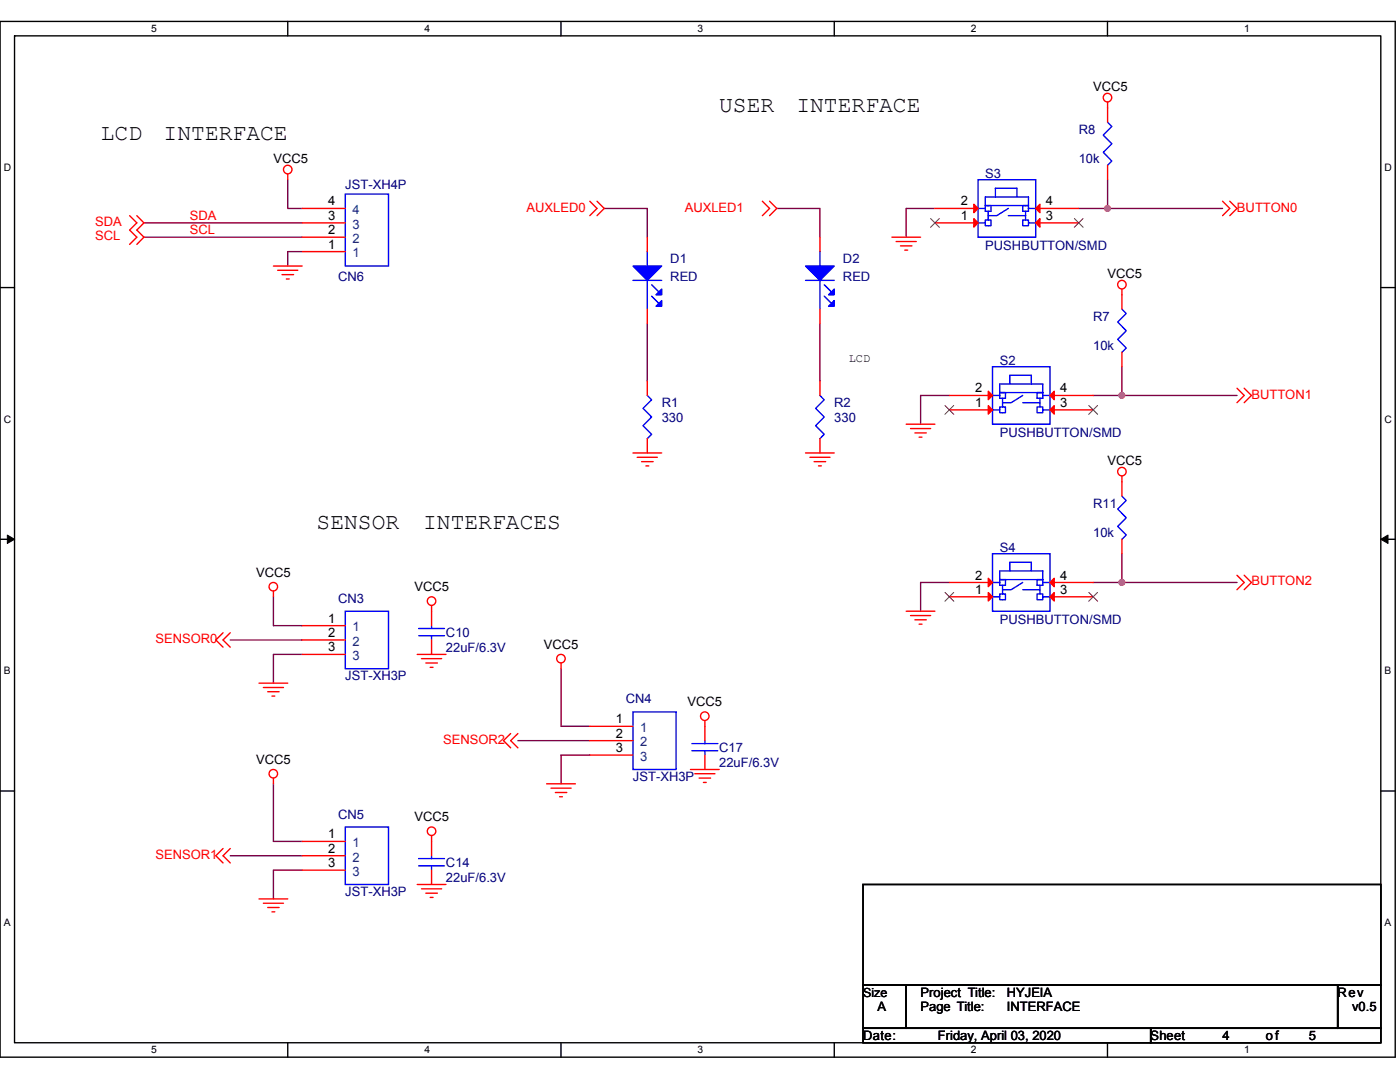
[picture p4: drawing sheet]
<svg xmlns="http://www.w3.org/2000/svg" width="279mm" height="216mm" viewBox="0 0 279 216" stroke-linecap="round" stroke-linejoin="round" font-family="sans-serif">
<path d="M0 4.3h278.4v206.6h-278.4zM2.9 7.2h272.7v200.9h-272.7z" fill="none" stroke="#000" stroke-width=".28"/>
<g fill="#fff">
<path d="M30.2 4.6h1.1v2.3h-1.1z"/>
<path d="M30.2 208.4h1.1v2.3h-1.1z"/>
</g>
<path d="M57.4 4.3v2.9M57.4 208.1v2.8" fill="none" stroke="#000" stroke-width=".28"/>
<g fill="#fff">
<path d="M84.7 4.6h1.1v2.3h-1.1z"/>
<path d="M84.7 208.4h1.1v2.3h-1.1z"/>
</g>
<path d="M112 4.3v2.9M112 208.1v2.8" fill="none" stroke="#000" stroke-width=".28"/>
<g fill="#fff">
<path d="M139.2 4.6h1.2v2.3h-1.2z"/>
<path d="M139.2 208.4h1.2v2.3h-1.2z"/>
</g>
<path d="M166.5 4.3v2.9M166.5 208.1v2.8" fill="none" stroke="#000" stroke-width=".28"/>
<g fill="#fff">
<path d="M193.8 4.6h1.1v2.3h-1.1z"/>
<path d="M193.8 208.4h1.1v2.3h-1.1z"/>
</g>
<path d="M221 4.3v2.9M221 208.1v2.8" fill="none" stroke="#000" stroke-width=".28"/>
<g fill="#fff">
<path d="M248.3 4.6h1.1v2.3h-1.1z"/>
<path d="M248.3 208.4h1.1v2.3h-1.1z"/>
<path d="M.7 32.3h1.5v2.2h-1.5z"/>
<path d="M276.3 32.3h1.5v2.2h-1.5z"/>
<path d="M.7 82.5h1.5v2.3h-1.5z"/>
<path d="M276.3 82.5h1.5v2.3h-1.5z"/>
</g>
<path d="M0 57.4h2.9M275.6 57.4h2.8" fill="none" stroke="#000" stroke-width=".28"/>
<g fill="#fff">
<path d="M.7 132.7h1.4v2.3h-1.4z"/>
<path d="M276.3 132.7h1.4v2.3h-1.4z"/>
</g>
<path d="M0 107.6h2.9M275.6 107.6h2.8" fill="none" stroke="#000" stroke-width=".28"/>
<path d="M1.5 106.8l1.4 .8-1.4 .8zM275.6 107.6l1.4-.8v1.6z" fill="#000" stroke="#000" stroke-width=".2"/>
<g fill="#fff">
<path d="M.7 182.9h1.4v2.3h-1.4z"/>
<path d="M276.3 182.9h1.4v2.3h-1.4z"/>
</g>
<path d="M0 157.8h2.9M275.6 157.8h2.8M172.2 176.5h103.4v20.1h-103.4zM172.2 196.6h8.6v8.6h-8.6zM180.8 196.6h86.2v8.6h-86.2zM267 196.6h8.6v8.6h-8.6zM172.2 205.2h57.4v2.9h-57.4zM229.6 205.2h46v2.9h-46z" fill="none" stroke="#000" stroke-width=".28"/>
<g fill="none" stroke="#800040" stroke-width=".28">
<path d="M57.4 35.9v5.7h2.9M221 35.9v5.7h23M28.7 44.5h31.6M28.7 47.3h31.6M60.3 50.2h-2.9v2.9M120.6 41.6h8.6v5.7M155 41.6h8.6v5.7M186.6 41.6h-5.8v5.7M215.3 41.6h5.7M129.2 64.6v11.4M163.6 64.6v11.4M189.5 78.9h-5.8v5.7"/>
<path d="M218.2 78.9h5.7M223.9 73.2v5.7M223.9 78.9h23M54.6 119.1v5.7h5.7M189.5 116.2h-5.8v5.8M218.2 116.2h5.7M223.9 110.5v5.7M223.9 116.2h23M46 127.7h14.3M60.3 130.6h-5.7v5.7M112 133.4v11.5h5.7M54.6 156.4v11.5h5.7"/>
<path d="M103.4 147.8h14.3M117.7 150.7h-5.7v5.7M46 170.8h14.3M60.3 173.6h-5.7v5.8"/>
</g>
<g fill="#f0f" stroke="#f0f" stroke-width=".28">
<circle cx="223.9" cy="116.2" r=".57"/>
<circle cx="223.9" cy="78.9" r=".57"/>
<circle cx="221" cy="41.6" r=".57"/>
</g>
<g fill="none" stroke="#f00" stroke-width=".28">
<path d="M57.4 34.7v1.2M221 20.4v4M221 33v2.9M25.9 43l1.4 1.5-1.4 1.4 1.4 1.4-1.4 1.5M27.3 43l1.4 1.5-1.4 1.4 1.4 1.4-1.4 1.5M54.6 53.1h5.7M55.4 53.9h4M56.3 54.8h2.3M57.1 55.7h.6M60.3 50.2h8.6M60.3 47.3h8.6M60.3 44.5h8.6"/>
<path d="M60.3 41.6h8.6M117.7 40.2l1.4 1.4-1.4 1.4M119.1 40.2l1.5 1.4-1.5 1.4M129.2 47.3v2.9M152.1 40.2l1.5 1.4-1.5 1.4M153.6 40.2l1.4 1.4-1.4 1.4M163.6 47.3v2.9M178 47.3h5.7M178.8 48.2h4.1M179.7 49.1h2.3M180.6 49.9h.5M186.6 44.5h8.6"/>
<path d="M186.6 41.6h8.6M206.7 44.5h8.6M206.7 41.6h8.6M223.9 57.7v4M244 40.2l1.4 1.4-1.4 1.4M245.4 40.2l1.5 1.4-1.5 1.4M129.2 76v2.9M129.2 61.7v2.9M163.6 76v2.9M163.6 61.7v2.9M189.5 78.9h8.6M209.5 78.9h8.7"/>
<path d="M223.9 70.3v2.9M246.9 77.5l1.4 1.4-1.4 1.4M248.3 77.5l1.4 1.4-1.4 1.4M126.3 90.4h5.8M127.2 91.2h4M128 92.1h2.3M128.9 93h.6M129.2 87.5v2.9M160.8 90.4h5.7M161.6 91.2h4.1M162.5 92.1h2.3M163.3 93h.6"/>
<path d="M163.6 87.5v2.9M180.8 84.6h5.8M181.7 85.5h4M182.6 86.4h2.3M183.4 87.2h.6M189.5 81.8h8.6M209.5 81.8h8.7M223.9 95v4M54.6 117.9v1.2M189.5 119.1h8.6M189.5 116.2h8.6M209.5 119.1h8.7"/>
<path d="M209.5 116.2h8.7M223.9 107.6v2.9M246.9 114.8l1.4 1.4-1.4 1.5M248.3 114.8l1.4 1.4-1.4 1.5M44.5 126.3l-1.4 1.4 1.4 1.4M46 126.3l-1.5 1.4 1.5 1.4M51.7 136.3h5.7M52.6 137.2h4M53.4 138h2.3M54.3 138.9h.5M60.3 124.8h8.6M60.3 127.7h8.6"/>
<path d="M60.3 130.6h8.6M83.3 130.6h5.7M84.1 131.4h4M85 132.3h2.3M85.9 133.2h.5M86.1 120.8v4M86.1 127.7v2.9M112 132.3v1.1M180.8 122h5.8M181.7 122.8h4M182.6 123.7h2.3M183.4 124.5h.6"/>
<path d="M54.6 155.3v1.1M101.9 146.4l-1.4 1.4 1.4 1.4M103.4 146.4l-1.5 1.4 1.5 1.4M109.1 156.4h5.7M110 157.3h4M110.8 158.1h2.3M111.7 159h.5M117.7 144.9h8.6M117.7 147.8h8.6M117.7 150.7h8.6M137.8 153.5h5.7M138.7 154.4h4"/>
<path d="M139.5 155.3h2.3M140.4 156.1h.5M140.7 143.8v4M140.7 150.7v2.8M44.5 169.3l-1.4 1.5 1.4 1.4M46 169.3l-1.5 1.5 1.5 1.4M51.7 179.4h5.7M60.3 167.9h8.6M60.3 170.8h8.6M60.3 173.6h8.6M83.3 176.5h5.7M84.1 177.4h4"/>
<path d="M85 178.2h2.3M85.9 179.1h.5M86.1 166.7v4.1M86.1 173.6v2.9M52.6 180.2h4M53.4 181.1h2.3M54.3 181.9h.5"/>
<circle cx="221" cy="19.5" r=".85"/>
<circle cx="57.4" cy="33.8" r=".85"/>
<circle cx="223.9" cy="56.8" r=".85"/>
<circle cx="223.9" cy="94.1" r=".85"/>
<circle cx="54.5" cy="117.1" r=".85"/>
<circle cx="86.1" cy="119.9" r=".85"/>
<circle cx="111.9" cy="131.4" r=".85"/>
<circle cx="54.5" cy="154.4" r=".85"/>
<circle cx="140.6" cy="142.9" r=".85"/>
<circle cx="86.1" cy="165.9" r=".85"/>
</g>
<g fill="none" stroke="#00f" stroke-width=".28">
<path d="M68.9 38.7h8.6v14.4h-8.6zM195.2 35.9h11.5v11.4h-11.5zM198.6 39.3v-1.7h4.3v1.7M221 24.4l.9 .8-1.7 1.8 1.7 1.7-1.7 1.7 1.7 1.7-.9 .9M126.3 55.9h5.8M129.2 50.2v2.9M129.2 55.9v5.8M130 56.8l1.5 1.5M130 59.1l1.5 1.4M160.8 55.9h5.7M163.6 50.2v2.9M163.6 55.9v5.8"/>
<path d="M164.5 56.8l1.4 1.5M164.5 59.1l1.4 1.4M195.2 41.6h1.4M196.6 41h8.7M196.6 41h1.2v1.2h-.6M196.6 41v.6M196.6 41.6v.6h.6M196.6 41v-1.7h8.7v1.7M197.2 43.9h-.6v.6h-1.4M197.2 43.9h.6v1.1h-1.2v-.5M197.2 42.2v1.7M201.2 43h3.5"/>
<path d="M201.2 41.6l-2.3 1.4h-1.7M204.7 42.2v1.7M205.3 41.6v.6h-.6M205.3 41v.6M205.3 41h-1.2v1.2h.6M205.3 44.5v.5h-1.2v-1.1h1.2v.6h1.4M205.3 41.6h1.4M129.2 78.9l.8 .9-1.7 1.7 1.7 1.7-1.7 1.7 1.7 1.8-.8 .8M163.6 78.9l.9 .9-1.7 1.7 1.7 1.7-1.7 1.7 1.7 1.8-.9 .8M198.1 73.2h11.4v11.4h-11.4zM198.1 78.9h1.4M199.5 78.3h8.6"/>
<path d="M199.5 78.3h1.2v1.2h-.6M199.5 78.3v.6M199.5 78.9v.6h.6M199.5 78.3v-1.7h8.6v1.7M200.1 79.5v1.7M201.5 76.6v-1.7h4.3v1.7M204.1 78.9l-2.3 1.4h-1.7M207.5 79.5v1.7M208.1 78.9v.6h-.6M208.1 78.3v.6M208.1 78.3h-1.1v1.2h.5M208.1 78.9h1.4"/>
<path d="M223.9 61.7l.9 .8-1.7 1.8 1.7 1.7-1.7 1.7 1.7 1.7-.9 .9M200.1 81.2h-.6v.6h-1.4M200.1 81.2h.6v1.2h-1.2v-.6M204.1 80.3h3.4M208.1 81.8v.6h-1.1v-1.2h1.1v.6h1.4M223.9 99l.9 .9-1.7 1.7 1.7 1.7-1.7 1.7 1.7 1.7-.9 .9M198.1 110.5h11.4v11.5h-11.4zM198.1 116.2h1.4M199.5 115.7h8.6M199.5 115.7h1.2v1.1h-.6M199.5 115.7v.5M199.5 116.2v.6h.6"/>
<path d="M199.5 115.7v-1.8h8.6v1.8M200.1 118.5h-.6v.6h-1.4M200.1 118.5h.6v1.2h-1.2v-.6M200.1 116.8v1.7M201.5 113.9v-1.7h4.3v1.7M204.1 117.7h3.4M204.1 116.2l-2.3 1.5h-1.7M207.5 116.8v1.7M208.1 116.2v.6h-.6M208.1 115.7v.5M208.1 115.7h-1.1v1.1h.5M208.1 119.1v.6h-1.1v-1.2h1.1v.6h1.4"/>
<path d="M208.1 116.2h1.4M68.9 122h8.6v11.4h-8.6zM83.5 126.9h5.2M83.5 125.4h5.2M86.1 124.8v.6M86.1 126.9v.8M126.3 142h8.6v11.5h-8.6zM138.1 149.8h5.2M138.1 148.4h5.2M140.7 147.8v.6M140.7 149.8v.9M68.9 165h8.6v11.5h-8.6z"/>
<path d="M83.5 172.8h5.2M83.5 171.3h5.2M86.1 170.8v.5M86.1 172.8v.8"/>
</g>
<g fill="#f00" stroke="#f00" stroke-width=".28">
<path d="M194.4 43.6l.8 .9-.8 .8z"/>
<path d="M206.7 44.5l.8-.9v1.7z"/>
<path d="M194.4 40.7l.8 .9-.8 .8z"/>
<path d="M206.7 41.6l.8-.9v1.7z"/>
<path d="M197.2 118.2l.9 .9-.9 .8z"/>
<path d="M209.5 119.1l.9-.9v1.7z"/>
<path d="M197.2 115.4l.9 .8-.9 .9z"/>
<path d="M209.5 116.2l.9-.8v1.7z"/>
<path d="M197.2 80.9l.9 .9-.9 .8z"/>
<path d="M209.5 81.8l.9-.9v1.7z"/>
<path d="M197.2 78.1l.9 .8-.9 .9z"/>
<path d="M209.5 78.9l.9-.8v1.7z"/>
</g>
<path d="M185.7 43.6l1.8 1.8M187.5 43.6l-1.8 1.8M214.4 43.6l1.8 1.8M216.2 43.6l-1.8 1.8M188.6 80.9l1.8 1.8M190.3 80.9l-1.7 1.8M217.3 80.9l1.8 1.8M219 80.9l-1.7 1.8M188.6 118.2l1.8 1.8M190.3 118.2l-1.7 1.8M217.3 118.2l1.8 1.8M219 118.2l-1.7 1.8" fill="none" stroke="#804000" stroke-width=".2"/>
<g fill="#00f" stroke="#00f" stroke-width=".28">
<path d="M126.3 53.1h5.8l-2.9 2.8z" fill-rule="evenodd"/>
<path d="M132.1 57.7v1.1h-1.2z" fill-rule="evenodd"/>
<path d="M130.9 61.1l1.2-1.1v1.1z" fill-rule="evenodd"/>
<path d="M160.8 53.1h5.7l-2.9 2.8z" fill-rule="evenodd"/>
<path d="M165.4 58.8l1.1-1.1v1.1z" fill-rule="evenodd"/>
<path d="M165.4 61.1l1.1-1.1v1.1z" fill-rule="evenodd"/>
</g>
<g font-size="4.6">
<text x="143.5" y="22.3">USER</text>
<text x="158.9" y="22.3">INTERFACE</text>
<text x="20.1" y="28">LCD</text>
<text x="32.7" y="28">INTERFACE</text>
<text x="63.2" y="105.5">SENSOR</text>
<text x="84.5" y="105.5">INTERFACES</text>
</g>
<g font-size="2.6">
<text x="218.2" y="18.1">VCC5</text>
<text x="54.6" y="32.4">VCC5</text>
<text x="65.5" y="41">4</text>
<text x="191.7" y="41">2</text>
<text x="208.7" y="41">4</text>
<text x="65.5" y="46.7">2</text>
<text x="65.5" y="43.9">3</text>
<text x="191.7" y="43.9">1</text>
<text x="208.7" y="43.9">3</text>
<text x="65.5" y="49.6">1</text>
<text x="221" y="55.4">VCC5</text>
<text x="194.6" y="81.2">1</text>
<text x="194.6" y="78.3">2</text>
<text x="211.6" y="81.2">3</text>
<text x="211.6" y="78.3">4</text>
<text x="221" y="92.7">VCC5</text>
<text x="51.1" y="115.1">VCC5</text>
<text x="82.7" y="118">VCC5</text>
<text x="194.6" y="118.5">1</text>
<text x="194.6" y="115.6">2</text>
<text x="211.6" y="118.5">3</text>
<text x="211.6" y="115.6">4</text>
<text x="65.5" y="124.2">1</text>
<text x="65.5" y="127.1">2</text>
<text x="65.5" y="130">3</text>
<text x="108.5" y="129.5">VCC5</text>
<text x="137.2" y="140.9">VCC5</text>
<text x="122.9" y="144.3">1</text>
<text x="122.9" y="147.2">2</text>
<text x="51.1" y="152.4">VCC5</text>
<text x="122.9" y="150.1">3</text>
<text x="65.5" y="167.3">1</text>
<text x="82.7" y="163.9">VCC5</text>
<text x="65.5" y="170.2">2</text>
<text x="65.5" y="173">3</text>
<text x="175.1" y="201.8">A</text>
<text x="183.7" y="198.9">Project Title:</text>
<text x="183.7" y="201.8">Page Title:</text>
<text x="200.9" y="198.9">HYJEIA</text>
<text x="200.9" y="201.8">INTERFACE</text>
<text x="267" y="198.9">Rev</text>
<text x="269.8" y="201.8">v0.5</text>
<text x="172.2" y="207.5">Date:</text>
<text x="187.2" y="207.5">Friday, April 03, 2020</text>
<text x="229.6" y="207.5">Sheet</text>
<text x="244" y="207.5">4</text>
<text x="252.6" y="207.5">of</text>
<text x="261.2" y="207.5">5</text>
</g>
<g font-size="2.6" fill="#000080">
<text x="215.3" y="26.7">R8</text>
<text x="196.6" y="35.6">S3</text>
<text x="215.3" y="32.4">10k</text>
<text x="68.9" y="37.6">JST-XH4P</text>
<text x="133.8" y="52.5">D1</text>
<text x="168.2" y="52.5">D2</text>
<text x="196.6" y="50">PUSHBUTTON/SMD</text>
<text x="67.5" y="56">CN6</text>
<text x="133.8" y="56">RED</text>
<text x="168.2" y="56">RED</text>
<text x="218.2" y="64">R7</text>
<text x="218.2" y="69.8">10k</text>
<text x="199.5" y="72.9">S2</text>
<text x="132.1" y="81.2">R1</text>
<text x="166.5" y="81.2">R2</text>
<text x="132.1" y="84.1">330</text>
<text x="166.5" y="84.1">330</text>
<text x="199.5" y="87.3">PUSHBUTTON/SMD</text>
<text x="218.2" y="101.3">R11</text>
<text x="218.2" y="107.1">10k</text>
<text x="199.5" y="110.2">S4</text>
<text x="67.5" y="120.3">CN3</text>
<text x="199.5" y="124.6">PUSHBUTTON/SMD</text>
<text x="89" y="127.2">C10</text>
<text x="89" y="130">22uF/6.3V</text>
<text x="68.9" y="135.8">JST-XH3P</text>
<text x="124.9" y="140.4">CN4</text>
<text x="126.3" y="155.9">JST-XH3P</text>
<text x="143.5" y="150.1">C17</text>
<text x="143.5" y="153">22uF/6.3V</text>
<text x="67.5" y="163.3">CN5</text>
<text x="89" y="173.1">C14</text>
<text x="68.9" y="178.8">JST-XH3P</text>
<text x="89" y="176">22uF/6.3V</text>
</g>
<g font-size="2.6" fill="#f00">
<text x="19" y="45.1">SDA</text>
<text x="19" y="47.9">SCL</text>
<text x="37.9" y="43.9">SDA</text>
<text x="37.9" y="46.8">SCL</text>
<text x="105.1" y="42.2">AUXLED0</text>
<text x="136.7" y="42.2">AUXLED1</text>
<text x="246.9" y="42.2">BUTTON0</text>
<text x="249.7" y="79.5">BUTTON1</text>
<text x="249.7" y="116.8">BUTTON2</text>
<text x="31" y="128.3">SENSOR0</text>
<text x="88.4" y="148.4">SENSOR2</text>
<text x="31" y="171.4">SENSOR1</text>
</g>
<g font-size="2.6" fill="#004080">
<text x="70.4" y="45.6">3</text>
<text x="70.4" y="42.8">4</text>
<text x="70.4" y="51.4">1</text>
<text x="70.4" y="48.5">2</text>
<text x="70.4" y="126">1</text>
<text x="70.4" y="128.9">2</text>
<text x="70.4" y="131.7">3</text>
<text x="127.8" y="146.1">1</text>
<text x="127.8" y="148.9">2</text>
<text x="127.8" y="151.8">3</text>
<text x="70.4" y="169.1">1</text>
<text x="70.4" y="171.9">2</text>
<text x="70.4" y="174.8">3</text>
</g>
<text font-size="2.5" x="172.2" y="198.8">Size</text>
<text font-size="2.4" x="169.4" y="72.2">LCD</text>
<g font-size="2">
<text x="30.2" y="6.4">5</text>
<text x="84.7" y="6.4">4</text>
<text x="139.2" y="6.4">3</text>
<text x="193.8" y="6.4">2</text>
<text x="248.3" y="6.4">1</text>
<text x=".7" y="34.1">D</text>
<text x="276.3" y="34.1">D</text>
<text x=".7" y="84.3">C</text>
<text x="276.3" y="84.3">C</text>
<text x=".7" y="134.6">B</text>
<text x="276.3" y="134.6">B</text>
<text x=".7" y="184.8">A</text>
<text x="276.3" y="184.8">A</text>
<text x="30.2" y="210.2">5</text>
<text x="84.7" y="210.2">4</text>
<text x="139.2" y="210.2">3</text>
<text x="193.8" y="210.2">2</text>
<text x="248.3" y="210.2">1</text>
</g>
</svg>
